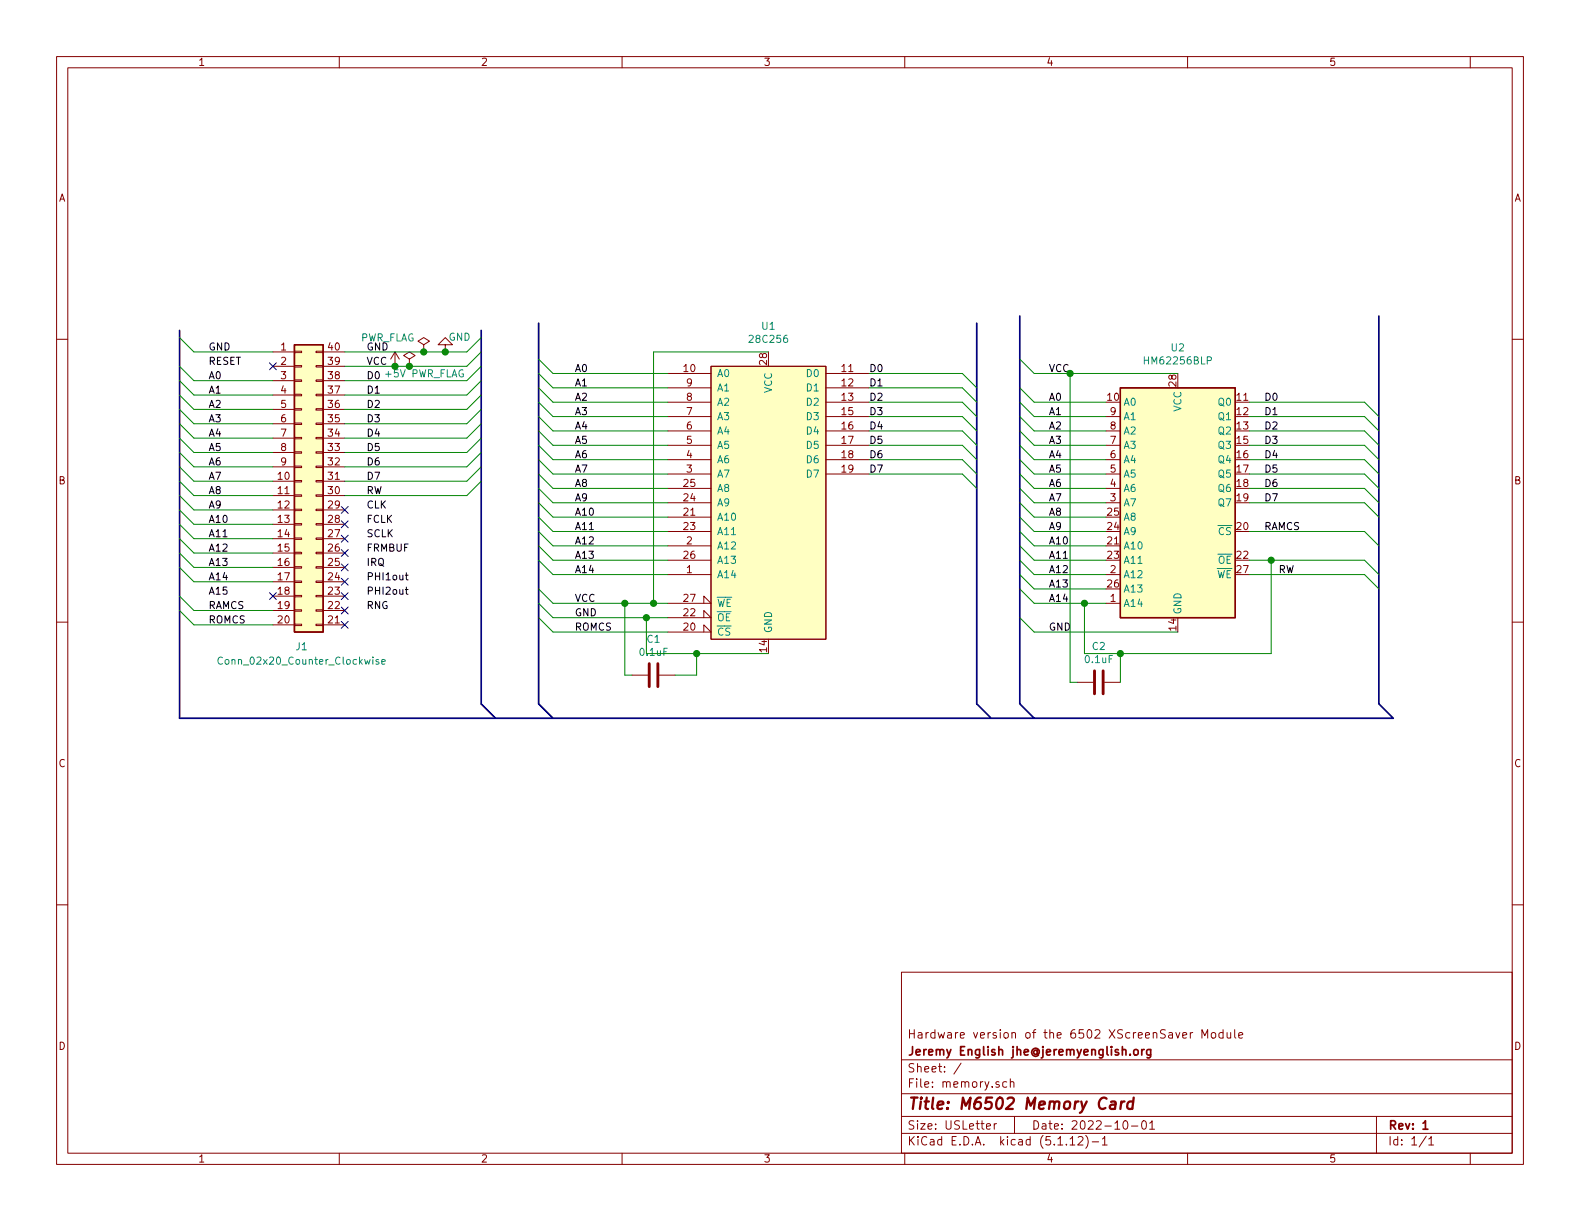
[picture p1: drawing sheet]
<svg xmlns="http://www.w3.org/2000/svg" width="279mm" height="216mm" viewBox="0 0 279 216" stroke-linecap="round" stroke-linejoin="round" font-family="sans-serif">
<g fill="none" stroke="#840000" stroke-width=".18">
<path d="M10 10h259.4v195.9h-259.4zM12 12h255.4v191.9h-255.4zM60 10v2M110 10v2M160 10v2M210 10v2M260 10v2M10 60h2M267.4 60h2M48.3 62.2h3.8M48.3 64.8h3.8M48.3 67.3h3.8"/>
<path d="M48.3 77.5h3.8M48.3 74.9h3.8M48.3 72.4h3.8M48.3 69.9h3.8M52.1 79.9h1.2v.2h-1.2zM52.1 77.3h1.2v.3h-1.2zM52.1 74.8h1.2v.3h-1.2zM52.1 72.3h1.2v.2h-1.2zM52.1 69.7h1.2v.3h-1.2zM52.1 67.2h1.2v.2h-1.2zM52.1 64.6h1.2v.3h-1.2zM52.1 62.1h1.2v.3h-1.2z"/>
<path d="M55.9 79.9h1.2v.2h-1.2zM55.9 77.3h1.2v.3h-1.2zM55.9 74.8h1.2v.3h-1.2zM55.9 72.3h1.2v.2h-1.2zM55.9 69.7h1.2v.3h-1.2zM55.9 67.2h1.2v.2h-1.2zM55.9 64.6h1.2v.3h-1.2zM55.9 62.1h1.2v.3h-1.2zM57.1 62.2h3.9M57.1 64.8h3.9M57.1 67.3h3.9M57.1 77.5h3.9"/>
<path d="M57.1 74.9h3.9M57.1 72.4h3.9M57.1 69.9h3.9M69.8 62.2l-.7 1.3M69.8 62.2v2.6M69.8 62.2l.8 1.3M72.4 63.5l1-.6-1-.7-1 .7 1 .6v1.3M72.4 64.8h.1M74.9 61l1-.7-1-.6-1 .6 1 .7v1.2M74.9 62.2h.1M78.7 61h1.3l-1.3-1.3-1.2 1.3h1.2v1.2M118.1 78.7h7.6"/>
<path d="M118.1 76.2h7.6M118.1 73.7h7.6M118.1 71.1h7.6M118.1 68.6h7.6M118.1 66h7.6M125.7 64.8h20.3v48.2h-20.3zM146 78.7h7.7M146 76.2h7.7M146 73.7h7.7M146 71.1h7.7M146 68.6h7.7M146 66h7.7"/>
<path d="M195.6 78.7h2.5M195.6 76.2h2.5M195.6 73.7h2.5M48.3 85.1h3.8M48.3 87.6h3.8M48.3 90.2h3.8M48.3 92.7h3.8M48.3 95.3h3.8M48.3 97.8h3.8M48.3 82.6h3.8M48.3 80h3.8M52.1 90h1.2v.3h-1.2z"/>
<path d="M52.1 92.6h1.2v.2h-1.2zM52.1 95.1h1.2v.3h-1.2zM52.1 97.7h1.2v.2h-1.2zM52.1 87.5h1.2v.3h-1.2zM52.1 82.4h1.2v.3h-1.2zM52.1 85h1.2v.2h-1.2zM55.9 90h1.2v.3h-1.2zM55.9 92.6h1.2v.2h-1.2zM55.9 95.1h1.2v.3h-1.2zM55.9 97.7h1.2v.2h-1.2zM55.9 87.5h1.2v.3h-1.2zM55.9 82.4h1.2v.3h-1.2z"/>
<path d="M55.9 85h1.2v.2h-1.2zM57.1 85.1h3.9M57.1 87.6h3.9M57.1 90.2h3.9M57.1 92.7h3.9M57.1 95.3h3.9M57.1 97.8h3.9M57.1 82.6h3.9M57.1 80h3.9M118.1 88.9h7.6M118.1 86.4h7.6M118.1 83.8h7.6"/>
<path d="M118.1 81.3h7.6M118.1 96.5h7.6M118.1 91.4h7.6M118.1 94h7.6M118.1 99.1h7.6M146 83.8h7.7M146 81.3h7.7M195.6 88.9h2.5M195.6 86.4h2.5M195.6 83.8h2.5M195.6 81.3h2.5M10 110h2"/>
<path d="M48.3 100.3h3.8M48.3 102.9h3.8M48.3 105.4h3.8M48.3 108h3.8M48.3 110.5h3.8M52.1 100.2h1.2v.3h-1.2zM52.1 102.7h1.2v.3h-1.2zM52.1 105.3h1.2v.2h-1.2zM52.1 107.8h1.2v.3h-1.2zM52.1 110.4h1.2v.2h-1.2zM55.9 100.2h1.2v.3h-1.2zM55.9 102.7h1.2v.3h-1.2z"/>
<path d="M55.9 105.3h1.2v.2h-1.2zM55.9 107.8h1.2v.3h-1.2zM55.9 110.4h1.2v.2h-1.2zM57.1 100.3h3.9M57.1 102.9h3.9M57.1 105.4h3.9M57.1 108h3.9M57.1 110.5h3.9M111.8 119.4h2.8M116.6 119.4h2.8M118.1 111.8h7.6l-1.2-1.3v1.3M118.1 109.2h7.6l-1.2-1.2v1.2"/>
<path d="M118.1 106.7h7.6l-1.2-1.3v1.3M118.1 101.6h7.6M195.6 106.7h2.5M195.6 101.6h2.5M267.4 110h2M190.5 120.7h2.8M195.3 120.7h2.8M10 160h2M267.4 160h2M159.4 171.9h108v32h-108zM159.4 197.4h108M159.4 193.4h108"/>
<path d="M159.4 187.4h108M170 188l-1.3 1.9M174.4 199.2l.8-.2-.1-.2-.4-.1-.3 .2 .1 .7h.6M175.8 198.7v1M176.2 198.7l-.3 .1-.1 .2M178 191.3h-.4l-.3 .2 .1 .6 .2 .2 .4-.1M178.7 191.4l.2-.1h.3l.1 1M178.7 190.8v1.5M179.4 197.4v3M198.8 198.2h.3a.94 .94 0 0 1 0 1.5 .8 .8 0 0 1-.6-.7 .8 .8 0 0 1 .3-.8zM200.1 199.1h1.1M202 198.3l.4-.1a.94 .94 0 0 1 0 1.5 .82 .82 0 0 1-.4-1.4z"/>
<path d="M203.3 198.6l.4-.4v1.5M203.3 199.7h.9M210.5 182.6v1M210.9 182.6l-.4 .3M212.5 183.6v-1.5l.6 1 .5-1v1.5M214.3 182.7l.2-.1 .4 .1v.7l-.2 .2-.4-.2zM216.3 182.7l-.5-.1-.3 .3 .1 .5 .2 .2 .5-.1M216.3 182.1v1.5M217 182.6v.9l.4 .1 .2-.2M217.6 182.6v1M218.3 182.1v1.3l.2 .2M219 183.1l.8-.2-.1-.2-.4-.1-.3 .2 .1 .7h.6"/>
<path d="M243.4 197.4v6.5M60 203.9v2M110 203.9v2M159.4 200.4h108M160 203.9v2M189.2 201.4l.5-.4v1.5M189.2 202.5h.9M190.7 201.1l.2-.1h.3l.2 .1 .1 .3-.9 1.1h.9M192 200.8a1.71 1.71 0 0 1 0 2.2M193.1 201.9h1.2M194.9 201.4l.5-.4v1.5M194.9 202.5h.9"/>
<path d="M210 203.9v2M252.2 200.9l-1.2 1.9M252.7 201.4l.4-.4v1.5M252.7 202.5h.8M260 203.9v2"/>
</g>
<path d="M200.6 185.7l.2-.1 .4 .1v.7l-.2 .2-.4-.2zM201.9 185.6v1M202.3 185.6l-.4 .3M203.5 185.6v1.2l-.3 .3-.4-.1M203.5 185.6h-.5l-.2 .3 .1 .6h.6M251.6 198.6l.5-.4v1.5M251.6 199.7h.9" fill="none" stroke="#840000" stroke-width=".3"/>
<path d="M196.5 194.8h.7l.1 .2-.1 1.1M197.3 195.2l-.7 .1a.4 .4 0 0 0-.3 .4 .4 .4 0 0 0 .2 .4l.7-.1M198.3 194.8l-.2 1.3M198.9 194.8a.54 .54 0 0 0-.7 .3M200.4 194.8a.68 .68 0 0 0-1 .3l-.1 .6 .2 .3 .1 .1 .6-.1M200.5 194.1l-.3 2" fill="none" stroke="#840000" stroke-width=".41"/>
<g fill="#ffffc2" stroke="#ffffc2" stroke-width=".18">
<path d="M198.1 68.6h20.3v40.6h-20.3z"/>
<path d="M52.1 61h5v50.8h-5z"/>
<path d="M125.7 64.8h20.3v48.2h-20.3z"/>
</g>
<path d="M52.1 61h5v50.8h-5zM198.1 68.6h20.3v40.6h-20.3z" fill="none" stroke="#840000" stroke-width=".25"/>
<path d="M39.3 116.3a.6 .6 0 0 0-.8 .4 .6 .6 0 0 0 .6 .7l.2-.1M67 116.7l-.3-.1-.2 .2v.2l.5 .1v.3h-.5M67.5 117l.6-.1-.1-.2-.3-.1-.2 .2 .1 .6h.4" fill="none" stroke="#008484" stroke-width=".18"/>
<path d="M114.8 117.3v4.1M116.3 117.3v4.1M193.5 118.6v4.1M195.1 118.6v4.1" fill="none" stroke="#840000" stroke-width=".51"/>
<path d="M85.1 58.4v66.1l2.5 2.5M95.2 57.2v67.3l2.6 2.5M172.7 57.2v67.3l2.6 2.5M180.3 55.9v68.6l2.6 2.5M243.8 55.9v68.6l2.6 2.5h-214.7v-68.6" fill="none" stroke="#000084" stroke-width=".3"/>
<g fill="none" stroke="#008400" stroke-width=".18">
<path d="M31.7 59.7l2.6 2.5h14M85.1 59.7l-2.6 2.5h-21.5M31.7 72.4l2.6 2.5h14M31.7 77.5l2.6 2.5h14M31.7 74.9l2.6 2.6h14M31.7 69.9l2.6 2.5h14M31.7 67.3l2.6 2.6h14M31.7 64.8l2.6 2.5h14M85.1 72.4l-2.6 2.5h-21.5M85.1 77.5l-2.6 2.5h-21.5M85.1 74.9l-2.6 2.6h-21.5M85.1 69.9l-2.6 2.5h-21.5"/>
<path d="M85.1 67.3l-2.6 2.6h-21.5M85.1 64.8l-2.6 2.5h-21.5M85.1 62.2l-2.6 2.6h-21.5M95.2 76.2l2.6 2.5h20.3M95.2 78.7l2.6 2.6h20.3M95.2 73.7l2.6 2.5h20.3M95.2 71.1l2.6 2.6h20.3M95.2 68.6l2.6 2.5h20.3M95.2 66l2.6 2.6h20.3M95.2 63.5l2.6 2.5h20.3M135.9 62.2h-20.3v44.5M153.7 78.7h16.5l2.5 2.6"/>
<path d="M153.7 76.2h16.5l2.5 2.5M153.7 73.7h16.5l2.5 2.5M153.7 71.1h16.5l2.5 2.6M153.7 68.6h16.5l2.5 2.5M153.7 66h16.5l2.5 2.6M180.3 76.2l2.6 2.5h12.7M180.3 78.7l2.6 2.6h12.7M180.3 73.7l2.6 2.5h12.7M180.3 71.1l2.6 2.6h12.7M180.3 68.6l2.6 2.5h12.7M180.3 63.5l2.6 2.5h25.4M189.2 66v54.7h1.3"/>
<path d="M221 78.7h20.3l2.5 2.6M221 76.2h20.3l2.5 2.5M221 73.7h20.3l2.5 2.5M221 71.1h20.3l2.5 2.6M31.7 97.8l2.6 2.5h14M31.7 95.3l2.6 2.5h14M31.7 92.7l2.6 2.6h14M31.7 90.2l2.6 2.5h14M31.7 87.6l2.6 2.6h14M31.7 85.1l2.6 2.5h14M31.7 82.6l2.6 2.5h14M31.7 80l2.6 2.6h14"/>
<path d="M85.1 85.1l-2.6 2.5h-21.5M85.1 82.6l-2.6 2.5h-21.5M85.1 80l-2.6 2.6h-21.5M95.2 99.1l2.6 2.5h20.3M95.2 83.8l2.6 2.6h20.3M95.2 81.3l2.6 2.5h20.3M95.2 86.4l2.6 2.5h20.3M95.2 96.5l2.6 2.6h20.3M95.2 91.4l2.6 2.6h20.3M95.2 94l2.6 2.5h20.3M95.2 88.9l2.6 2.5h20.3M153.7 83.8h16.5l2.5 2.6"/>
<path d="M153.7 81.3h16.5l2.5 2.5M180.3 99.1l2.6 2.5h12.7M180.3 83.8l2.6 2.6h12.7M180.3 81.3l2.6 2.5h12.7M180.3 86.4l2.6 2.5h12.7M180.3 96.5l2.6 2.6h12.7M180.3 91.4l2.6 2.6h12.7M180.3 94l2.6 2.5h12.7M180.3 88.9l2.6 2.5h12.7M221 86.4h20.3l2.5 2.5M221 83.8h20.3l2.5 2.6M221 81.3h20.3l2.5 2.5"/>
<path d="M221 88.9h20.3l2.5 2.5M221 99.1h20.3l2.5 2.5M221 94h20.3l2.5 2.5M224.8 99.1v16.5h-33v-8.9M31.7 108l2.6 2.5h14M31.7 105.4l2.6 2.6h14M31.7 100.3l2.6 2.6h14M95.2 104.1l2.6 2.6h20.3M95.2 109.2l2.6 2.6h20.3M95.2 106.7l2.6 2.5h20.3M110.5 106.7v12.7h1.3M114.3 109.2v6.4h21.6"/>
<path d="M123.2 115.6v3.8h-3.8M180.3 104.1l2.6 2.6h12.7M180.3 109.2l2.6 2.6h25.4M180.3 101.6l2.6 2.5h12.7M198.1 115.6v5.1M221 101.6h20.3l2.5 2.5"/>
</g>
<path d="M71.7 104.2h.5M71.7 101.7h.5M71.9 103.8v1.1l.3 .2M71.9 101.3v1.1l.3 .1" fill="none" stroke="#000" stroke-width=".18"/>
<g fill="#008400" stroke="#008400" stroke-width=".25">
<circle cx="191.8" cy="106.7" r=".51"/>
<circle cx="110.5" cy="106.7" r=".51"/>
<circle cx="123.2" cy="115.6" r=".51"/>
<circle cx="72.4" cy="64.8" r=".51"/>
<circle cx="114.3" cy="109.2" r=".51"/>
<circle cx="198.1" cy="115.6" r=".51"/>
<circle cx="74.9" cy="62.2" r=".51"/>
<circle cx="224.8" cy="99.1" r=".51"/>
<circle cx="189.2" cy="66" r=".51"/>
<circle cx="78.7" cy="62.2" r=".51"/>
<circle cx="115.6" cy="106.7" r=".51"/>
<circle cx="69.9" cy="64.8" r=".51"/>
</g>
<g fill="none" stroke="#000084" stroke-width=".18">
<path d="M47.7 64.2l1.2 1.2M48.9 64.2l-1.2 1.2M60.4 92.1l1.2 1.2M60.4 89.6l1.2 1.2M60.4 99.7l1.2 1.2M60.4 94.6l1.2 1.3M60.4 97.2l1.2 1.2M61.6 92.1l-1.2 1.2M61.6 89.6l-1.2 1.2M61.6 99.7l-1.2 1.2M61.6 94.6l-1.2 1.3M61.6 97.2l-1.2 1.2"/>
<path d="M47.7 104.8l1.2 1.2M48.9 104.8l-1.2 1.2M60.4 109.9l1.2 1.2M60.4 107.3l1.2 1.3M60.4 104.8l1.2 1.2M60.4 102.3l1.2 1.2M61.6 109.9l-1.2 1.2M61.6 107.3l-1.2 1.3M61.6 104.8l-1.2 1.2M61.6 102.3l-1.2 1.2"/>
</g>
<text font-size="2.8" fill="#840000" x="160.4" y="196.2">Title: M6502 Memory Card</text>
<g font-size="2.1" fill="#840000">
<text x="160.4" y="183.6">Hardware version of the 6502 XScreenSaver Module</text>
<text x="160.4" y="189.6">Sheet: /</text>
<text x="160.4" y="186.6">Jeremy English jhe@jeremyenglish.org</text>
<text x="160.4" y="192.3">File: memory.sch</text>
<text x="160.4" y="202.5">KiCad E.D.A. kicad (5.1.12)-1</text>
<text x="160.4" y="199.7">Size: USLetter</text>
<text x="182.4" y="199.7">Date: 2022-10-01</text>
<text x="245.4" y="199.7">Rev: 1</text>
<text x="245.4" y="202.5">Id: 1/1</text>
</g>
<g font-size="1.8" fill="#840000">
<text x="35" y="11.6">1</text>
<text x="85" y="11.6">2</text>
<text x="135" y="11.6">3</text>
<text x="185" y="11.6">4</text>
<text x="235" y="11.6">5</text>
<text x="10.4" y="35.6">A</text>
<text x="267.8" y="35.6">A</text>
<text x="49.7" y="62">1</text>
<text x="49.7" y="64.5">2</text>
<text x="58.1" y="64.5">39</text>
<text x="58.1" y="62">40</text>
<text x="121" y="65.8">10</text>
<text x="135.6" y="64.5" transform="rotate(-90 135.6 64.5)">28</text>
<text x="148.9" y="65.8">11</text>
<text x="49.7" y="67.1">3</text>
<text x="49.7" y="69.6">4</text>
<text x="58.1" y="69.6">37</text>
<text x="58.1" y="67.1">38</text>
<text x="121.4" y="70.9">8</text>
<text x="121.4" y="68.3">9</text>
<text x="148.9" y="68.3">12</text>
<text x="148.9" y="70.9">13</text>
<text x="195.9" y="70.9">10</text>
<text x="208" y="68.3" transform="rotate(-90 208 68.3)">28</text>
<text x="218.7" y="70.9">11</text>
<text x="49.7" y="72.1">5</text>
<text x="49.7" y="74.7">6</text>
<text x="49.7" y="77.2">7</text>
<text x="58.1" y="77.2">34</text>
<text x="58.1" y="74.7">35</text>
<text x="58.1" y="72.1">36</text>
<text x="121.4" y="75.9">6</text>
<text x="121.4" y="73.4">7</text>
<text x="148.9" y="73.4">15</text>
<text x="148.9" y="75.9">16</text>
<text x="196.4" y="75.9">8</text>
<text x="196.4" y="73.4">9</text>
<text x="218.7" y="73.4">12</text>
<text x="218.7" y="75.9">13</text>
<text x="49.7" y="79.8">8</text>
<text x="49.7" y="82.3">9</text>
<text x="58.1" y="82.3">32</text>
<text x="58.1" y="79.8">33</text>
<text x="121.4" y="83.6">3</text>
<text x="121.4" y="81">4</text>
<text x="121.4" y="78.5">5</text>
<text x="148.9" y="78.5">17</text>
<text x="148.9" y="81">18</text>
<text x="148.9" y="83.6">19</text>
<text x="196.4" y="83.6">5</text>
<text x="196.4" y="81">6</text>
<text x="196.4" y="78.5">7</text>
<text x="218.7" y="78.5">15</text>
<text x="218.7" y="81">16</text>
<text x="218.7" y="83.6">17</text>
<text x="10.4" y="85.6">B</text>
<text x="49.2" y="84.8">10</text>
<text x="49.2" y="87.4">11</text>
<text x="49.2" y="89.9">12</text>
<text x="58.1" y="89.9">29</text>
<text x="58.1" y="87.4">30</text>
<text x="58.1" y="84.8">31</text>
<text x="121" y="88.6">24</text>
<text x="121" y="86.1">25</text>
<text x="196.4" y="88.6">3</text>
<text x="196.4" y="86.1">4</text>
<text x="218.7" y="86.1">18</text>
<text x="218.7" y="88.6">19</text>
<text x="267.8" y="85.6">B</text>
<text x="49.2" y="92.5">13</text>
<text x="49.2" y="95">14</text>
<text x="58.1" y="95">27</text>
<text x="58.1" y="92.5">28</text>
<text x="121" y="91.2">21</text>
<text x="121" y="93.7">23</text>
<text x="195.9" y="93.7">24</text>
<text x="195.9" y="91.2">25</text>
<text x="218.7" y="93.7">20</text>
<text x="49.2" y="97.5">15</text>
<text x="49.2" y="100.1">16</text>
<text x="58.1" y="100.1">25</text>
<text x="58.1" y="97.5">26</text>
<text x="121" y="98.8">26</text>
<text x="121.4" y="101.3">1</text>
<text x="121.4" y="96.3">2</text>
<text x="195.9" y="96.3">21</text>
<text x="195.9" y="98.8">23</text>
<text x="196.4" y="101.3">2</text>
<text x="218.7" y="98.8">22</text>
<text x="218.7" y="101.3">27</text>
<text x="49.2" y="102.6">17</text>
<text x="49.2" y="105.2">18</text>
<text x="49.2" y="107.7">19</text>
<text x="58.1" y="107.7">22</text>
<text x="58.1" y="105.2">23</text>
<text x="58.1" y="102.6">24</text>
<text x="121" y="106.4">27</text>
<text x="195.9" y="103.9">26</text>
<text x="196.4" y="106.4">1</text>
<text x="49.2" y="110.2">20</text>
<text x="58.1" y="110.2">21</text>
<text x="121" y="111.5">20</text>
<text x="121" y="109">22</text>
<text x="208" y="111.5" transform="rotate(-90 208 111.5)">14</text>
<text x="135.6" y="115.3" transform="rotate(-90 135.6 115.3)">14</text>
<text x="10.4" y="135.6">C</text>
<text x="267.8" y="135.6">C</text>
<text x="10.4" y="185.6">D</text>
<text x="267.8" y="185.6">D</text>
<text x="35" y="205.5">1</text>
<text x="85" y="205.5">2</text>
<text x="135" y="205.5">3</text>
<text x="185" y="205.5">4</text>
<text x="235" y="205.5">5</text>
</g>
<g font-size="1.8" fill="#008484">
<text x="134.8" y="58.3">U1</text>
<text x="63.6" y="60.4">PWR_FLAG</text>
<text x="79.3" y="60.2">GND</text>
<text x="132.8" y="60.6">28C256</text>
<text x="202.7" y="64.4">HM62256BLP</text>
<text x="207.2" y="62.1">U2</text>
<text x="126.7" y="71.8">A2</text>
<text x="126.7" y="69.2">A1</text>
<text x="126.7" y="66.7">A0</text>
<text x="136.5" y="69.5" transform="rotate(-90 136.5 69.5)">VCC</text>
<text x="142.8" y="66.7">D0</text>
<text x="142.8" y="69.2">D1</text>
<text x="142.8" y="71.8">D2</text>
<text x="198.6" y="71.8">A0</text>
<text x="215.6" y="71.8">Q0</text>
<text x="126.7" y="76.8">A4</text>
<text x="126.7" y="74.3">A3</text>
<text x="142.8" y="74.3">D3</text>
<text x="142.8" y="76.8">D4</text>
<text x="198.6" y="76.8">A2</text>
<text x="198.6" y="74.3">A1</text>
<text x="208.9" y="72.8" transform="rotate(-90 208.9 72.8)">VCC</text>
<text x="215.6" y="74.3">Q1</text>
<text x="215.6" y="76.8">Q2</text>
<text x="126.7" y="81.9">A6</text>
<text x="126.7" y="79.4">A5</text>
<text x="142.8" y="79.4">D5</text>
<text x="142.8" y="81.9">D6</text>
<text x="198.6" y="81.9">A4</text>
<text x="198.6" y="79.4">A3</text>
<text x="215.6" y="79.4">Q3</text>
<text x="215.6" y="81.9">Q4</text>
<text x="126.7" y="84.5">A7</text>
<text x="126.7" y="89.5">A9</text>
<text x="126.7" y="87">A8</text>
<text x="142.8" y="84.5">D7</text>
<text x="198.6" y="89.5">A7</text>
<text x="198.6" y="87">A6</text>
<text x="198.6" y="84.5">A5</text>
<text x="215.6" y="84.5">Q5</text>
<text x="215.6" y="87">Q6</text>
<text x="215.6" y="89.5">Q7</text>
<text x="126.7" y="92.1">A10</text>
<text x="126.7" y="94.6">A11</text>
<text x="198.6" y="94.6">A9</text>
<text x="198.6" y="92.1">A8</text>
<text x="215.5" y="94.6">CS</text>
<text x="126.7" y="97.2">A12</text>
<text x="126.7" y="99.7">A13</text>
<text x="198.6" y="97.2">A10</text>
<text x="198.6" y="99.7">A11</text>
<text x="215.4" y="99.7">OE</text>
<text x="126.7" y="102.2">A14</text>
<text x="126.7" y="107.3">WE</text>
<text x="198.6" y="107.3">A14</text>
<text x="198.6" y="102.2">A12</text>
<text x="198.6" y="104.8">A13</text>
<text x="215.1" y="102.2">WE</text>
<text x="114.5" y="113.7">C1</text>
<text x="126.7" y="112.4">CS</text>
<text x="126.7" y="109.9">OE</text>
<text x="136.5" y="112" transform="rotate(-90 136.5 112)">GND</text>
<text x="208.9" y="108.7" transform="rotate(-90 208.9 108.7)">GND</text>
<text x="39.4" y="117.5">Conn_02x20_Counter_Clockwise</text>
<text x="52.4" y="115">J1</text>
<text x="113.3" y="116">0.1uF</text>
<text x="192" y="117.2">0.1uF</text>
<text x="193.2" y="114.9">C2</text>
</g>
<g font-size="1.8">
<text x="36.8" y="62">GND</text>
<text x="36.8" y="64.5">RESET</text>
<text x="64.8" y="62">GND</text>
<text x="64.8" y="64.5">VCC</text>
<text x="101.6" y="65.8">A0</text>
<text x="153.7" y="65.8">D0</text>
<text x="185.4" y="65.8">VCC</text>
<text x="36.8" y="67.1">A0</text>
<text x="36.8" y="69.6">A1</text>
<text x="64.8" y="67.1">D0 +5V PWR_FLAG</text>
<text x="64.8" y="69.6">D1</text>
<text x="101.6" y="68.3">A1</text>
<text x="101.6" y="70.9">A2</text>
<text x="153.7" y="70.9">D2</text>
<text x="153.7" y="68.3">D1</text>
<text x="185.4" y="70.9">A0</text>
<text x="223.5" y="70.9">D0</text>
<text x="36.8" y="72.1">A2</text>
<text x="36.8" y="74.7">A3</text>
<text x="36.8" y="77.2">A4</text>
<text x="64.8" y="72.1">D2</text>
<text x="64.8" y="74.7">D3</text>
<text x="64.8" y="77.2">D4</text>
<text x="101.6" y="73.4">A3</text>
<text x="101.6" y="75.9">A4</text>
<text x="153.7" y="75.9">D4</text>
<text x="153.7" y="73.4">D3</text>
<text x="185.4" y="75.9">A2</text>
<text x="185.4" y="73.4">A1</text>
<text x="223.5" y="75.9">D2</text>
<text x="223.5" y="73.4">D1</text>
<text x="36.8" y="82.3">A6</text>
<text x="36.8" y="79.8">A5</text>
<text x="64.8" y="79.8">D5</text>
<text x="64.8" y="82.3">D6</text>
<text x="101.6" y="83.6">A7</text>
<text x="101.6" y="81">A6</text>
<text x="101.6" y="78.5">A5</text>
<text x="153.7" y="83.6">D7</text>
<text x="153.7" y="81">D6</text>
<text x="153.7" y="78.5">D5</text>
<text x="185.4" y="83.6">A5</text>
<text x="185.4" y="81">A4</text>
<text x="185.4" y="78.5">A3</text>
<text x="223.5" y="83.6">D5</text>
<text x="223.5" y="81">D4</text>
<text x="223.5" y="78.5">D3</text>
<text x="36.8" y="84.8">A7</text>
<text x="36.8" y="89.9">A9</text>
<text x="36.8" y="87.4">A8</text>
<text x="64.8" y="84.8">D7</text>
<text x="64.8" y="87.4">RW</text>
<text x="64.8" y="89.9">CLK</text>
<text x="101.6" y="88.6">A9</text>
<text x="101.6" y="86.1">A8</text>
<text x="185.4" y="88.6">A7</text>
<text x="185.4" y="86.1">A6</text>
<text x="223.5" y="88.6">D7</text>
<text x="223.5" y="86.1">D6</text>
<text x="36.8" y="95">A11</text>
<text x="36.8" y="92.5">A10</text>
<text x="64.8" y="92.5">FCLK</text>
<text x="64.8" y="95">SCLK</text>
<text x="101.6" y="93.7">A11</text>
<text x="101.6" y="91.2">A10</text>
<text x="185.4" y="93.7">A9</text>
<text x="185.4" y="91.2">A8</text>
<text x="223.5" y="93.7">RAMCS</text>
<text x="36.8" y="100.1">A13</text>
<text x="36.8" y="97.5">A12</text>
<text x="64.8" y="97.5">FRMBUF</text>
<text x="64.8" y="100.1">IRQ</text>
<text x="101.6" y="101.3">A14</text>
<text x="101.6" y="98.8">A13</text>
<text x="101.6" y="96.3">A12</text>
<text x="185.4" y="96.3">A10</text>
<text x="185.4" y="101.3">A12</text>
<text x="185.4" y="98.8">A11</text>
<text x="226.1" y="101.3">RW</text>
<text x="36.8" y="102.6">A14</text>
<text x="36.8" y="107.7">RAMCS</text>
<text x="36.8" y="105.2">A15</text>
<text x="64.8" y="107.7">RNG</text>
<text x="64.8" y="105.2">PHI2out</text>
<text x="64.8" y="102.6">PHI1out</text>
<text x="101.6" y="106.4">VCC</text>
<text x="185.4" y="103.9">A13</text>
<text x="185.4" y="106.4">A14</text>
<text x="36.8" y="110.2">ROMCS</text>
<text x="101.6" y="111.5">ROMCS</text>
<text x="101.6" y="109">GND</text>
<text x="185.4" y="111.5">GND</text>
</g>
</svg>
